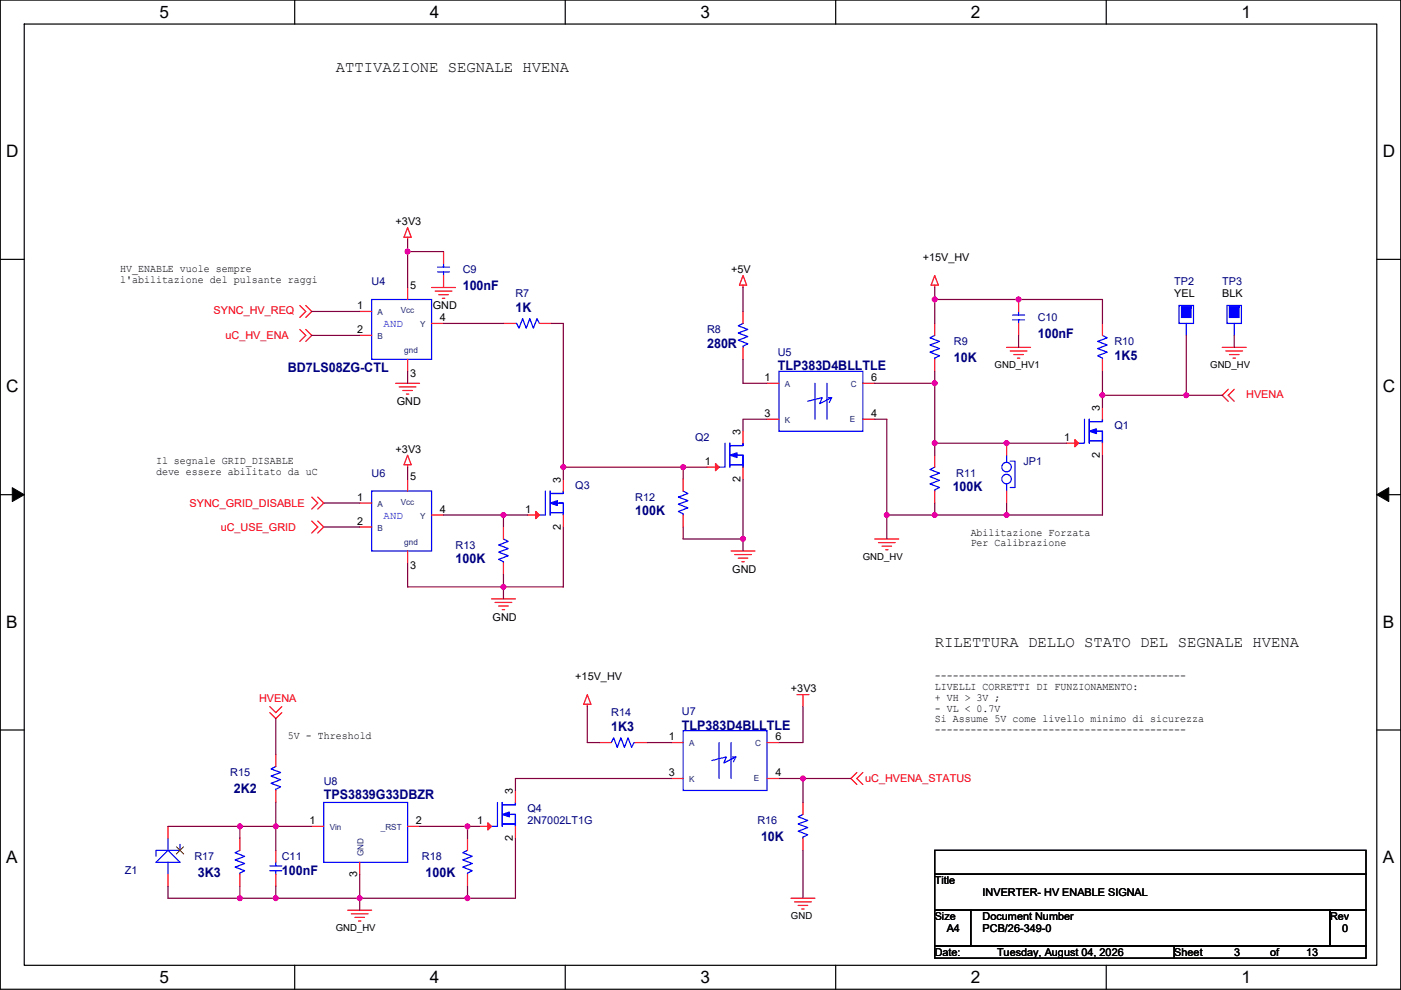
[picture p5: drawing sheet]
<svg xmlns="http://www.w3.org/2000/svg" width="297mm" height="210mm" viewBox="0 0 297 210" stroke-linecap="round" stroke-linejoin="round" font-family="sans-serif">
<path d="M.1 0h296.9v209.8h-296.9zM5.1 5.1h286.8v199.6h-286.8z" fill="none" stroke="#000" stroke-width=".25"/>
<g fill="#fff">
<path d="M33.8 .5h2v4.1h-2z"/>
<path d="M33.8 205.3h2v4h-2z"/>
</g>
<path d="M62.5 0v5.1M62.5 204.7v5.1" fill="none" stroke="#000" stroke-width=".25"/>
<g fill="#fff">
<path d="M91.1 .5h2.1v4.1h-2.1z"/>
<path d="M91.1 205.3h2.1v4h-2.1z"/>
</g>
<path d="M119.8 0v5.1M119.8 204.7v5.1" fill="none" stroke="#000" stroke-width=".25"/>
<g fill="#fff">
<path d="M148.5 .5h2v4.1h-2z"/>
<path d="M148.5 205.3h2v4h-2z"/>
</g>
<path d="M177.2 0v5.1M177.2 204.7v5.1" fill="none" stroke="#000" stroke-width=".25"/>
<g fill="#fff">
<path d="M205.8 .5h2.1v4.1h-2.1z"/>
<path d="M205.8 205.3h2.1v4h-2.1z"/>
</g>
<path d="M234.5 0v5.1M234.5 204.7v5.1" fill="none" stroke="#000" stroke-width=".25"/>
<g fill="#fff">
<path d="M263.2 .5h2v4.1h-2z"/>
<path d="M263.2 205.3h2v4h-2z"/>
<path d="M1.3 30.1h2.7v4h-2.7z"/>
<path d="M293.2 30.1h2.6v4h-2.6z"/>
<path d="M1.3 80h2.7v4h-2.7z"/>
<path d="M293.2 80h2.6v4h-2.6z"/>
</g>
<path d="M.1 55h5M291.9 55h5.1" fill="none" stroke="#000" stroke-width=".25"/>
<g fill="#fff">
<path d="M1.3 129.9h2.5v4h-2.5z"/>
<path d="M293.2 129.9h2.4v4h-2.4z"/>
</g>
<path d="M.1 104.9h5M291.9 104.9h5.1" fill="none" stroke="#000" stroke-width=".25"/>
<path d="M2.6 103.4l2.5 1.5-2.5 1.5zM291.9 104.9l2.5-1.5v3z" fill="#000" stroke="#000" stroke-width=".21"/>
<g fill="#fff">
<path d="M1.3 179.8h2.5v4.1h-2.5z"/>
<path d="M293.2 179.8h2.4v4.1h-2.4z"/>
</g>
<path d="M.1 154.8h5M291.9 154.8h5.1M198.2 193.1h7.6v7.6h-7.6zM198.2 180.4h91.4v5h-91.4zM198.2 185.4h91.4v7.7h-91.4zM205.8 193.1h76.2v7.6h-76.2zM282 193.1h7.6v7.6h-7.6zM198.2 200.7h50.8v2.5h-50.8zM249 200.7h40.6v2.5h-40.6z" fill="none" stroke="#000" stroke-width=".25"/>
<g fill="none" stroke="#f00" stroke-width=".25">
<path d="M86.4 48.3l.8 2h-1.5zM86.4 50.3v.5M94 53.4v2.5M94 58.4v2.6M157.5 58.4l.8 2.1h-1.5zM198.2 58.4l.7 2.1h-1.5zM63.6 64.8l1.2 1.3-1.2 1.2M63.6 69.9l1.2 1.2-1.2 1.3M64.8 64.8l1.3 1.3-1.3 1.2M64.8 69.9l1.3 1.2-1.3 1.3M76.3 66.1h2.5M76.3 71.1h2.5"/>
<path d="M86.4 76.2v2.6M86.4 61v2.5M91.5 61h5.1M91.5 68.6h2.5M92.3 61.7h3.5M93 62.5h2.1M93.8 63.3h.5M106.7 68.6h2.6M114.4 68.6h2.5M157.5 60.5v.5M157.5 66.1v2.5M157.5 73.7v2.5"/>
<path d="M198.2 60.5v.5M198.2 68.6v2.5M198.2 76.2v2.6M213.4 73.7h5.1M214.2 74.4h3.5M214.9 75.2h2.1M215.7 76h.5M216 63.5v2.6M216 68.6v2.5M233.7 68.6v2.5M233.7 76.2v2.6M251.5 71.1h.1"/>
<path d="M259.1 73.7h5.1M259.9 74.4h3.6M260.7 75.2h2M261.4 76h.5M261.7 71.1h.1M83.9 81.3h5.1M84.6 82.1h3.6M85.4 82.8h2M86.2 83.6h.5M86.4 96.5l.8 2.1h-1.5zM86.4 98.6v.5M149.9 99.1h2.6"/>
<path d="M157.5 99.1v2.5M157.5 91.5v2.5M162.6 81.3h2.6M162.6 88.9h2.6M182.9 81.3h2.6M182.9 88.9h2.6M198.2 96.5v2.6M213.4 94v2.5M226.1 94h2.6M233.7 94v2.5M233.7 86.4v2.5M260.4 82.6l-1.3 1.2 1.3 1.3"/>
<path d="M261.7 82.6l-1.3 1.2 1.3 1.3M66.1 110.5l1.3 1.3-1.3 1.3M66.1 105.4l1.3 1.3-1.3 1.3M67.4 110.5l1.2 1.3-1.2 1.3M67.4 105.4l1.2 1.3-1.2 1.3M76.3 106.7h2.5M76.3 111.8h2.5M86.4 116.9v2.5M86.4 101.6v2.6M91.5 109.2h2.5M106.7 111.8v2.5M106.7 119.4v2.5"/>
<path d="M111.8 109.2h2.6M119.4 109.2v2.6M119.4 101.6v2.6M144.8 101.6v2.6M144.8 109.2v2.6M155 116.9h5.1M155.8 117.6h3.5M156.5 118.4h2.1M157.3 119.1h.5M185.5 114.3h5.1M186.2 115.1h3.6M187 115.8h2"/>
<path d="M187.8 116.6h.5M198.2 104.2v2.5M213.4 104.2v2.5M104.2 127h5.1M105 127.8h3.5M105.7 128.5h2.1M106.5 129.3h.5M57.2 151.2l1.3 1.2 1.3-1.2M57.2 149.9l1.3 1.3 1.3-1.3M124.5 147.3l.8 2.1h-1.5zM124.5 149.4v.5M127.1 157.5h2.5"/>
<path d="M134.7 157.5h2.5M142.3 157.5h2.5M162.6 157.5h2.6M169 147.3h2.5M170.2 147.3v2.6M35.6 175.3v2.5M50.9 177.8v2.6M58.5 160v2.6M58.5 167.7v2.5M66.1 175.3h2.5M86.4 175.3h2.6M99.1 177.8v2.6"/>
<path d="M101.7 175.3h2.5M109.3 175.3v2.5M109.3 167.7v2.5M142.3 165.1h2.5M162.6 165.1h2.6M170.2 170.2v2.5M170.2 177.8v2.6M181.7 163.9l-1.3 1.2 1.3 1.3M182.9 163.9l-1.2 1.2 1.2 1.3M35.6 185.4v2.6M38.2 180.4h.1M50.9 185.4v2.6"/>
<path d="M58.5 185.4v2.6M58.5 180.4v2.5M73.7 193.1h5.1M74.5 193.8h3.5M75.2 194.6h2.1M76 195.3h.5M76.3 182.9v2.5M99.1 185.4v2.6M167.7 190.5h5.1M168.5 191.3h3.5M169.2 192h2.1M170 192.8h.5"/>
</g>
<g fill="none" stroke="#00f" stroke-width=".25">
<path d="M92.8 56.7h2.5M92.8 57.7h2.5M94 57.7v.7M94 55.9v.8M78.8 63.5h12.7v12.7h-12.7zM109.3 68.6h.2l.5 1 .8-2 .8 2 .7-2 .8 2 .8-2 .5 1M157.5 68.6l-1 .5 2.1 .8-2.1 .7 2.1 .8-2.1 .8 2.1 .7-1.1 .5v.3M165.2 78.8h17.7v12.7h-17.7zM198.2 71.1l-1 .5 2 .8-2 .8 2 .7-2 .8 2 .8-1 .5v.2M214.7 66.8h2.5M214.7 67.8h2.5M216 67.8v.8"/>
<path d="M216 66.1v.7M233.7 71.1l1.1 .5-2.1 .8 2.1 .8-2.1 .7 2.1 .8-2.1 .8 1 .5v.2M250 64.8h3v3.8h-3zM251.5 68.6v2.5M260.2 64.8h3v3.8h-3zM261.7 68.6v2.5M153.7 94v5.1h-1.2M154.7 94v5.1M154.7 98.6h2.8M155 98.6h2.3M155 94.5h2.5v-.5v.5h-2.8M156 96.5h1.5v2.6v-2.6h-1"/>
<path d="M172.8 81.3v7.6M175.3 81.3v7.6M175.6 84.3h.7l-2.5 1.3 .5-1.3-3 .8M176.3 84.3l-.5 1.1M198.2 99.1l-1 .5 2 .8-2 .7 2 .8-2 .7 2 .8-1 .5v.3M213.4 96.5v1.6M214.2 97.8h1v5.6h-1M229.9 88.9v5.1h-1.2M230.9 88.9v5.1M230.9 93.5h2.8M231.2 93.5h2.3M231.2 89.4h2.5v-.5v.5h-2.8"/>
<path d="M232.2 91.5h1.5v2.5v-2.5h-1M78.8 104.2h12.7v12.7h-12.7zM106.7 114.3l1.1 .5-2.1 .8 2.1 .8-2.1 .7 2.1 .8-2.1 .7 1 .5v.3M115.6 104.2v5h-1.2M116.6 104.2v5M116.6 108.7h2.8M116.9 108.7h2.3M116.9 104.7h2.5v-.5v.5h-2.8M117.9 106.7h1.5v2.5v-2.5h-1M144.8 104.2l1.1 .5-2.1 .7 2.1 .8-2.1 .8 2.1 .7-2.1 .8 1 .5v.2M213.4 102.6v1.6M129.6 157.5l.5-1 .8 2 .7-2 .8 2 .8-2 .7 2 .5-1h.3"/>
<path d="M144.8 155h17.8v12.7h-17.8zM152.5 157.5v7.6M155 157.5v7.6M35.6 177.8v2.6M38.2 179.1v1.3h-5.1v1.2M58.5 162.6l-1 .5 2 .8-2 .7 2 .8-2 .7 2 .8-1 .5v.3M68.6 170.2h17.8v12.7h-17.8zM105.5 170.2v5.1h-1.3M106.5 170.2v5.1M106.5 174.8h2.8M106.7 174.8h2.3M106.7 170.7h2.6v-.5v.5h-2.8"/>
<path d="M107.8 172.7h1.5v2.6v-2.6h-1M155.3 160.5h.7l-2.5 1.3 .5-1.3-3.1 .8M156 160.5l-.5 1.1M170.2 172.7l-1 .5 2.1 .8-2.1 .8 2.1 .7-2.1 .8 2.1 .8-1.1 .5v.2M35.6 180.4l2.6 2.5h-5.1zM35.6 182.9v2.5M50.9 180.4l-1.1 .5 2.1 .7-2.1 .8 2.1 .8-2.1 .7 2.1 .8-1 .5v.2M57.2 184.7h2.6M57.2 183.7h2.6M58.5 182.9v.8M58.5 184.7v.7M99.1 180.4l-1 .5 2 .7-2 .8 2 .8-2 .7 2 .8-1 .5v.2"/>
<circle cx="213.4" cy="99.1" r="1.01"/>
<circle cx="213.4" cy="101.6" r="1.01"/>
</g>
<path d="M37.4 179.6l1.5 1.5M38.9 179.6l-1.5 1.5" fill="none" stroke="#804000" stroke-width=".21"/>
<g fill="#00f" stroke="#00f" stroke-width=".25">
<path d="M230.9 91.5l1.6-.5v1z" fill-rule="evenodd"/>
<path d="M116.6 106.7l1.6-.5v1z" fill-rule="evenodd"/>
<path d="M250.5 65v2.3h2v-2.3z" fill-rule="evenodd"/>
<path d="M154.7 96.5l1.6-.5v1z" fill-rule="evenodd"/>
<path d="M106.5 172.7l1.5-.5v1z" fill-rule="evenodd"/>
<path d="M260.7 65v2.3h2v-2.3z" fill-rule="evenodd"/>
</g>
<g fill="#f00" stroke="#f00" stroke-width=".25">
<path d="M227.9 93.2l.8 .8-.8 .8z"/>
<path d="M113.6 108.5l.8 .7-.8 .8z"/>
<path d="M151.7 98.3l.8 .8-.8 .7z"/>
<path d="M103.4 174.5l.8 .8-.8 .7z"/>
</g>
<g fill="none" stroke="#800040" stroke-width=".25">
<path d="M86.4 50.8v2.6M86.4 53.4v7.6M86.4 53.4h7.6M66.1 66.1h10.2M66.1 71.1h10.2M86.4 78.8v2.5M94 68.6h12.7M116.9 68.6h2.5v30.5M157.5 76.2v5.1h5.1M157.5 61v5.1M198.2 61v2.5M198.2 63.5v5.1"/>
<path d="M198.2 78.8v2.5M198.2 63.5h35.5v5.1M216 71.1v2.6M233.7 78.8v5M251.5 71.1v12.7M261.7 71.1v2.6M86.4 99.1v2.5M119.4 99.1h25.4M119.4 99.1v2.5M144.8 99.1h5.1M144.8 99.1v2.5M162.6 88.9h-5.1v2.6"/>
<path d="M185.5 81.3h12.7M185.5 88.9h2.5v20.3M198.2 94v2.5M198.2 81.3v12.7h27.9M233.7 96.5v12.7h-20.3M233.7 83.8h17.8M233.7 83.8v2.6M251.5 83.8h7.6M68.6 106.7h7.7M68.6 111.8h7.7M86.4 119.4v5.1h20.3M94 109.2h12.7"/>
<path d="M106.7 109.2h5.1M106.7 109.2v2.6M119.4 111.8v12.7h-12.7M144.8 111.8v2.5h12.7M157.5 101.6v12.7M157.5 114.3v2.6M188 109.2h10.2M188 109.2v5.1M198.2 106.7v2.5M198.2 109.2h15.2M213.4 106.7v2.5M106.7 121.9v2.6"/>
<path d="M106.7 124.5v2.5M58.5 152.4v7.6M124.5 149.9v7.6h2.6M137.2 157.5h5.1M170.2 149.9v7.6h-5M35.6 175.3h15.3M50.9 175.3v2.5M50.9 175.3h7.6M58.5 170.2v5.1M58.5 175.3v5.1M58.5 175.3h7.6M89 175.3h10.1"/>
<path d="M99.1 175.3h2.6M99.1 175.3v2.5M109.3 177.8v12.7h-10.2M142.3 165.1h-33v2.6M165.2 165.1h5M170.2 165.1h10.2M170.2 165.1v5.1M35.6 188v2.5h15.3M50.9 188v2.5M50.9 190.5h7.6M58.5 188v2.5M58.5 190.5h17.8"/>
<path d="M76.3 185.4v5.1M76.3 190.5h22.8M76.3 190.5v2.6M99.1 188v2.5M170.2 180.4v10.1"/>
</g>
<g fill="#f0f" stroke="#f0f" stroke-width=".25">
<circle cx="157.5" cy="114.3" r=".5"/>
<circle cx="86.4" cy="53.3" r=".5"/>
<circle cx="106.7" cy="109.2" r=".5"/>
<circle cx="119.4" cy="99.1" r=".5"/>
<circle cx="144.8" cy="99.1" r=".5"/>
<circle cx="198.2" cy="63.5" r=".5"/>
<circle cx="233.7" cy="83.8" r=".5"/>
<circle cx="198.2" cy="94" r=".5"/>
<circle cx="198.2" cy="81.3" r=".5"/>
<circle cx="198.2" cy="109.2" r=".5"/>
<circle cx="188" cy="109.2" r=".5"/>
<circle cx="106.7" cy="124.5" r=".5"/>
<circle cx="213.4" cy="94" r=".5"/>
<circle cx="213.4" cy="109.2" r=".5"/>
<circle cx="170.2" cy="165.1" r=".5"/>
<circle cx="58.5" cy="175.3" r=".5"/>
<circle cx="99.1" cy="175.3" r=".5"/>
<circle cx="58.5" cy="190.5" r=".5"/>
<circle cx="99.1" cy="190.5" r=".5"/>
<circle cx="76.2" cy="190.5" r=".5"/>
<circle cx="50.8" cy="175.3" r=".5"/>
<circle cx="50.8" cy="190.5" r=".5"/>
<circle cx="251.5" cy="83.8" r=".5"/>
<circle cx="215.9" cy="63.5" r=".5"/>
</g>
<g font-size="3.6">
<text x="33.8" y="3.8">5</text>
<text x="91.1" y="3.8">4</text>
<text x="148.5" y="3.8">3</text>
<text x="205.8" y="3.8">2</text>
<text x="263.2" y="3.8">1</text>
<text x="1.3" y="33.3">D</text>
<text x="293.2" y="33.3">D</text>
<text x="1.3" y="83.2">C</text>
<text x="293.2" y="83.2">C</text>
<text x="1.3" y="133.2">B</text>
<text x="293.2" y="133.2">B</text>
<text x="1.3" y="183.1">A</text>
<text x="293.2" y="183.1">A</text>
<text x="33.8" y="208.5">5</text>
<text x="91.1" y="208.5">4</text>
<text x="148.5" y="208.5">3</text>
<text x="205.8" y="208.5">2</text>
<text x="263.2" y="208.5">1</text>
</g>
<g font-size="3.3">
<text x="71.2" y="15.4">ATTIVAZIONE SEGNALE HVENA</text>
<text x="198.2" y="137.3">RILETTURA DELLO STATO DEL SEGNALE HVENA</text>
</g>
<g font-size="2.8" fill="#000080">
<text x="98.1" y="61.5">100nF</text>
<text x="109.3" y="66.1">1K</text>
<text x="220" y="71.7">100nF</text>
<text x="149.9" y="73.7">280R</text>
<text x="202.2" y="76.8">10K</text>
<text x="236.3" y="76.3">1K5</text>
<text x="61" y="78.8">BD7LS08ZG-CTL</text>
<text x="164.9" y="78.5">TLP383D4BLLTLE</text>
<text x="202" y="104.2">100K</text>
<text x="134.7" y="109.3">100K</text>
<text x="96.6" y="119.4">100K</text>
<text x="129.6" y="155">1K3</text>
<text x="144.6" y="154.7">TLP383D4BLLTLE</text>
<text x="49.6" y="168.2">2K2</text>
<text x="68.6" y="169.5">TPS3839G33DBZR</text>
<text x="161.4" y="178.4">10K</text>
<text x="42" y="186">3K3</text>
<text x="59.8" y="185.5">100nF</text>
<text x="90.2" y="186">100K</text>
</g>
<g font-size="2.3">
<text x="83.9" y="47.8">+3V3</text>
<text x="25.5" y="57.7">HV_ENABLE vuole sempre</text>
<text x="155" y="58">+5V</text>
<text x="195.6" y="55.4">+15V_HV</text>
<text x="25.5" y="60">l'abilitazione del pulsante raggi</text>
<text x="75.8" y="65.5">1</text>
<text x="86.9" y="61.3">5</text>
<text x="91.8" y="65.6">GND</text>
<text x="249" y="63">YEL</text>
<text x="259.1" y="63">BLK</text>
<text x="75.8" y="70.6">2</text>
<text x="93.3" y="68.1">4</text>
<text x="86.9" y="80.1">3</text>
<text x="162.1" y="80.8">1</text>
<text x="184.7" y="80.8">6</text>
<text x="84.1" y="85.9">GND</text>
<text x="162.1" y="88.4">3</text>
<text x="184.7" y="88.4">4</text>
<text x="233.2" y="87.1" transform="rotate(-90 233.2 87.1)">3</text>
<text x="157" y="92.2" transform="rotate(-90 157 92.2)">3</text>
<text x="225.6" y="93.5">1</text>
<text x="33.1" y="98.4">Il segnale GRID_DISABLE</text>
<text x="33.1" y="100.6">deve essere abilitato da uC</text>
<text x="83.9" y="96.1">+3V3</text>
<text x="86.9" y="101.9">5</text>
<text x="149.4" y="98.6">1</text>
<text x="233.2" y="97.1" transform="rotate(-90 233.2 97.1)">2</text>
<text x="75.8" y="106.2">1</text>
<text x="118.9" y="102.4" transform="rotate(-90 118.9 102.4)">3</text>
<text x="157" y="102.2" transform="rotate(-90 157 102.2)">2</text>
<text x="75.8" y="111.3">2</text>
<text x="93.3" y="108.7">4</text>
<text x="111.3" y="108.7">1</text>
<text x="118.9" y="112.3" transform="rotate(-90 118.9 112.3)">2</text>
<text x="205.8" y="113.6">Abilitazione Forzata</text>
<text x="205.8" y="115.9">Per Calibrazione</text>
<text x="86.9" y="120.7">3</text>
<text x="155.3" y="121.5">GND</text>
<text x="104.5" y="131.6">GND</text>
<text x="122" y="144.3">+15V_HV</text>
<text x="167.7" y="146.9">+3V3</text>
<text x="198.2" y="144.1">------------------------------------------</text>
<text x="198.2" y="146.4">LIVELLI CORRETTI DI FUNZIONAMENTO:</text>
<text x="198.2" y="148.7">+ VH &gt; 3V ;</text>
<text x="198.2" y="150.9">- VL &lt; 0.7V</text>
<text x="198.2" y="153.2">Si Assume 5V come livello minimo di sicurezza</text>
<text x="198.2" y="155.5">------------------------------------------</text>
<text x="61" y="156.8">5V - Threshold</text>
<text x="141.8" y="157">1</text>
<text x="164.4" y="157">6</text>
<text x="141.8" y="164.6">3</text>
<text x="164.4" y="164.6">4</text>
<text x="108.8" y="168.4" transform="rotate(-90 108.8 168.4)">3</text>
<text x="65.6" y="174.8">1</text>
<text x="88.2" y="174.8">2</text>
<text x="101.2" y="174.8">1</text>
<text x="108.8" y="178.4" transform="rotate(-90 108.8 178.4)">2</text>
<text x="75.7" y="186" transform="rotate(-90 75.7 186)">3</text>
<text x="198.2" y="187.5">Title</text>
<text x="208.3" y="190">INVERTER- HV ENABLE SIGNAL</text>
<text x="198.2" y="195.1">Size</text>
<text x="200.7" y="197.7">A4</text>
<text x="208.3" y="195.1">Document Number</text>
<text x="208.3" y="197.7">PCB/26-349-0</text>
<text x="282" y="195.1">Rev</text>
<text x="284.5" y="197.7">0</text>
<text x="198.2" y="202.7">Date:</text>
<text x="211.4" y="202.7">Tuesday, August 04, 2026</text>
<text x="249" y="202.7">Sheet</text>
<text x="261.7" y="202.7">3</text>
<text x="269.3" y="202.7">of</text>
<text x="276.9" y="202.7">13</text>
</g>
<g font-size="2.3" fill="#000080">
<text x="98.1" y="58">C9</text>
<text x="78.8" y="60.5">U4</text>
<text x="109.3" y="63">R7</text>
<text x="249" y="60.5">TP2</text>
<text x="259.1" y="60.5">TP3</text>
<text x="149.9" y="70.7">R8</text>
<text x="220" y="68.1">C10</text>
<text x="164.9" y="75.5">U5</text>
<text x="202.2" y="73.2">R9</text>
<text x="236.3" y="73.2">R10</text>
<text x="147.4" y="93.5">Q2</text>
<text x="236.3" y="91">Q1</text>
<text x="78.8" y="101.1">U6</text>
<text x="202.8" y="101.1">R11</text>
<text x="217" y="98.6">JP1</text>
<text x="122" y="103.7">Q3</text>
<text x="134.7" y="106.2">R12</text>
<text x="96.6" y="116.4">R13</text>
<text x="129.6" y="151.9">R14</text>
<text x="144.6" y="151.7">U7</text>
<text x="48.8" y="164.6">R15</text>
<text x="68.6" y="166.4">U8</text>
<text x="111.8" y="172.3">Q4</text>
<text x="111.8" y="174.8">2N7002LT1G</text>
<text x="160.6" y="174.8">R16</text>
<text x="26.5" y="185.5">Z1</text>
<text x="41.2" y="182.4">R17</text>
<text x="59.8" y="182.4">C11</text>
<text x="89.5" y="182.4">R18</text>
</g>
<g font-size="2.3" fill="#f00">
<text x="45.3" y="66.6">SYNC_HV_REQ</text>
<text x="47.8" y="71.9">uC_HV_ENA</text>
<text x="264.2" y="84.4">HVENA</text>
<text x="40.2" y="107.5">SYNC_GRID_DISABLE</text>
<text x="46.8" y="112.6">uC_USE_GRID</text>
<text x="54.9" y="148.9">HVENA</text>
<text x="183.4" y="165.9">uC_HVENA_STATUS</text>
</g>
<g font-size="2.3" fill="#00f">
<text x="81.3" y="69.4">AND</text>
<text x="81.3" y="110">AND</text>
</g>
<g font-size="2">
<text x="210.9" y="78">GND_HV1</text>
<text x="256.6" y="78">GND_HV</text>
<text x="182.9" y="118.7">GND_HV</text>
<text x="71.2" y="197.4">GND_HV</text>
<text x="167.7" y="194.9">GND</text>
</g>
<g font-size="1.8" fill="#004080">
<text x="80.1" y="66.9">A</text>
<text x="80.1" y="71.9">B</text>
<text x="85" y="66.4">Vcc</text>
<text x="89.1" y="69.4">Y</text>
<text x="85.7" y="74.9">gnd</text>
<text x="166.4" y="82.1">A</text>
<text x="180.4" y="82.1">C</text>
<text x="166.4" y="89.7">K</text>
<text x="180.1" y="89.5">E</text>
<text x="80.1" y="107.5">A</text>
<text x="85" y="107">Vcc</text>
<text x="80.1" y="112.6">B</text>
<text x="89.1" y="110">Y</text>
<text x="85.7" y="115.5">gnd</text>
<text x="146.1" y="158.3">A</text>
<text x="160.1" y="158.3">C</text>
<text x="146.1" y="165.9">K</text>
<text x="159.8" y="165.7">E</text>
<text x="69.9" y="176.1">Vin</text>
<text x="80.7" y="176.1">_RST</text>
<text x="77.1" y="181.6" transform="rotate(-90 77.1 181.6)">GND</text>
</g>
</svg>
